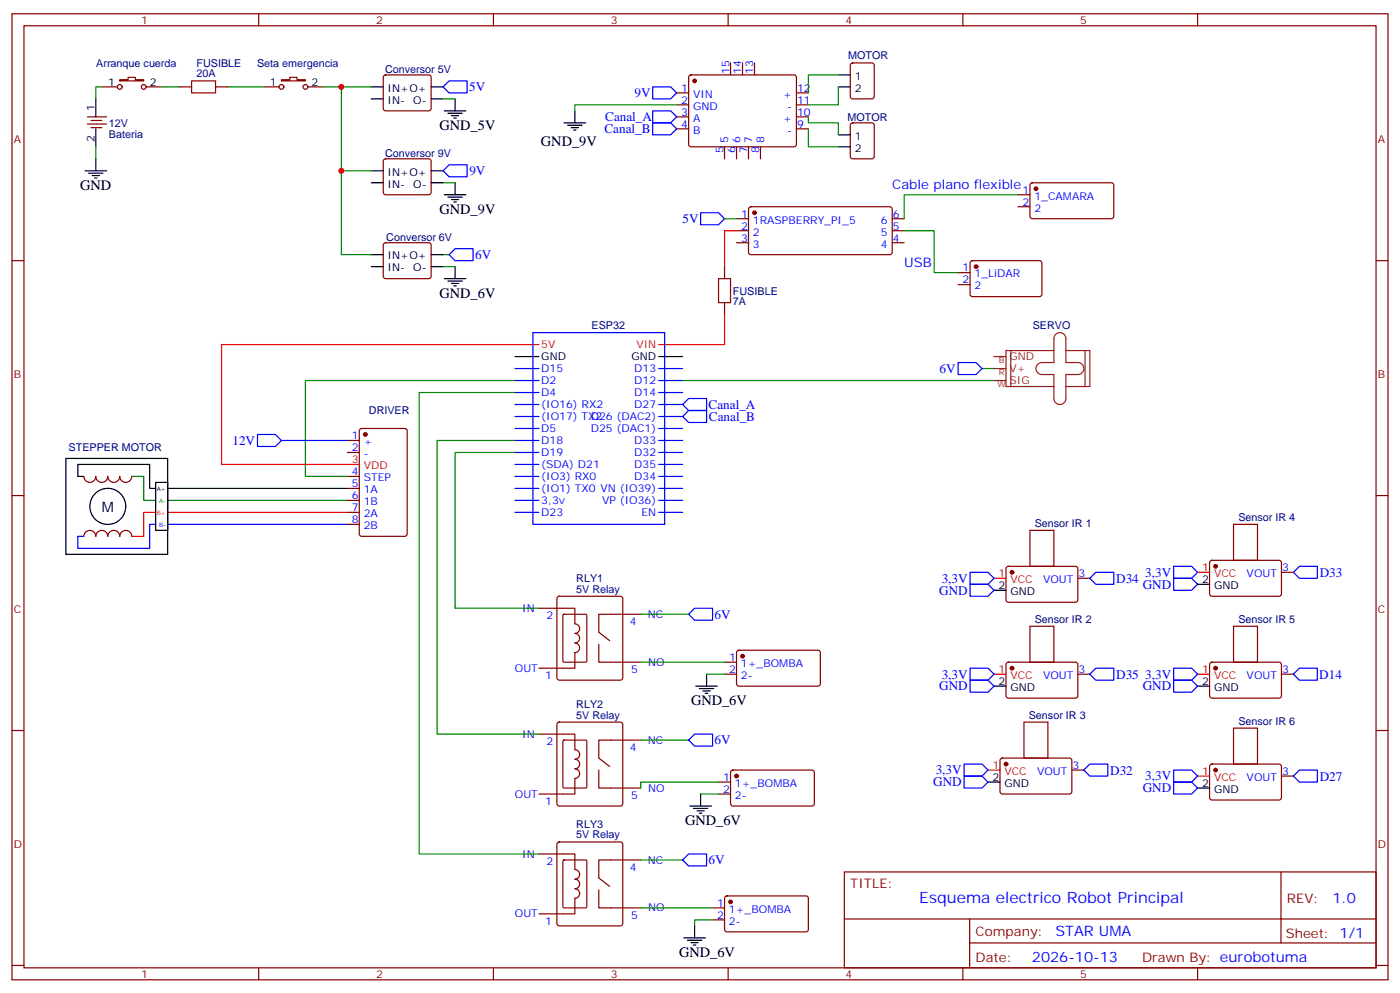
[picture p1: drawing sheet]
<svg xmlns="http://www.w3.org/2000/svg" width="412mm" height="292mm" viewBox="0 0 412 292" stroke-linecap="round" stroke-linejoin="round" font-family="sans-serif">
<g fill="none" stroke="#870000" stroke-width=".35">
<path d="M3.5 4.1h405.4v284.3h-405.4zM7.1 7.6h398.2v277.3h-398.2zM76.2 4.1v3.5M145.3 4.1v3.5M214.5 4.1v3.5M215.2 18.5v3.5M218.7 18.5v3.5M222.2 18.5v3.5M250.7 18.7l.5-.2h5.6l.7 .5v9.4l-.4 .6-5.9 .1-.7-.5v-9.4zM283.6 4.1v3.5M352.8 4.1v3.5M25.8 34.4h5.6"/>
<path d="M25.8 36.5h5.6M26.8 35.5h3.2M26.8 37.6h3.2M30 25.6h4.6M35.3 23.5h2.4v-.7h2.2v.7h2.4v.3h-7zM43 25.6h4.6M52.9 25.6h3.5M63.5 25.6h3.5M77.6 25.6h4.6M82.9 23.5h2.5v-.7h2.1v.7h2.5v.3h-7.1zM90.7 25.6h4.5M113.1 22.3l.5-.3h12.7l.5 .3 .2 .5-.1 9.4-.6 .4h-13l-.4-.7v-9.1z"/>
<path d="M199.3 34.4h3.5M199.3 27.3h3.5M199.3 30.9h3.5M199.3 37.9h3.5M203.1 22.3l.5-.3 30.6 .1 .4 .7-.1 20-.6 .4-30.6-.1-.5-.6v-19.7zM234.6 34.4h3.5M234.6 27.3h3.5M234.6 30.9h3.5M234.6 37.9h3.5M250.7 36.4l.5-.2h5.6l.7 .4v9.4l-.4 .7h-5.9l-.7-.4v-9.4zM113.1 46.9l.5-.2h12.7l.5 .2 .2 .5-.1 9.5-.6 .4h-13l-.4-.7v-9.2zM213.4 43.2v3.5"/>
<path d="M217 43.2v3.5M220.5 43.2v3.5M224 43.2v3.5M299.9 57.3h3.5M303.6 54l.5-.2 23.6 .1 .4 .6-.1 9.5-.6 .4-23.6-.1-.4-.6v-9.2zM3.5 76.7h3.6M113.1 71.6l.5-.2h12.7l.5 .2 .2 .5-.1 9.5-.6 .4h-13l-.4-.7v-9.2zM213.4 78.5v3.5M217 64.4h3.5M217 67.9h3.5M217 71.4h3.5M220.7 61.1l.5-.2h41.2l.4 .7v12.9l-.7 .5-41.2-.1-.4-.6v-12.7z"/>
<path d="M262.8 64.4h3.5M262.8 67.9h3.5M262.8 71.4h3.5M286 76.9l.5-.2 20 .1 .4 .6v9.5l-.7 .4-20-.1-.4-.6v-9.2zM299.9 60.9h3.5M405.3 76.7h3.6M213.4 89.1v3.5M282.2 80.3h3.6M282.2 83.8h3.6M102.3 129.6h3.5M102.3 133.2h3.5M106.1 126.3l.4-.2h12.7l.7 .4v30.7l-.4 .6-13 .1-.6-.5-.1-30.6z"/>
<path d="M3.5 145.9h3.6M38.8 157.9a1.76 1.76 0 0 0-1.8-1.8 1.76 1.76 0 0 0-1.7 1.8 1.76 1.76 0 0 0-1.8-1.8 1.76 1.76 0 0 0-1.8 1.8 1.76 1.76 0 0 0-1.7-1.8 1.76 1.76 0 0 0-1.8 1.8 1.76 1.76 0 0 0-1.7-1.8 1.76 1.76 0 0 0-1.8 1.8M38.8 140.2a1.76 1.76 0 0 1-1.8 1.8 1.76 1.76 0 0 1-1.7-1.8 1.76 1.76 0 0 1-1.8 1.8 1.76 1.76 0 0 1-1.8-1.8 1.76 1.76 0 0 1-1.7 1.8 1.76 1.76 0 0 1-1.8-1.8 1.76 1.76 0 0 1-1.7 1.8 1.76 1.76 0 0 1-1.8-1.8M102.3 140.2h3.5M102.3 143.8h3.5M102.3 147.3h3.5M102.3 150.8h3.5M102.3 154.3h3.5M303.4 156.1h7v10.6h-7zM363.4 154.3h7v10.6h-7zM405.3 145.9h3.6M158.7 179h10.6v4.6a1.41 1.41 0 0 1 1.4 1.4 1.41 1.41 0 0 1-1.4 1.4 1.41 1.41 0 0 1 1.4 1.5 1.41 1.41 0 0 1-1.4 1.4 1.41 1.41 0 0 1 1.4 1.4 1.41 1.41 0 0 1-1.4 1.4v4.6h-10.6"/>
<path d="M164.3 175.7l.4-.2h18l.5 .2 .2 .5v23.3l-.2 .5-.5 .2h-18l-.5-.2-.2-.5v-23.3zM296.6 166.9l.4-.2h20.1l.4 .7-.1 9.4-.6 .5-20-.1-.5-.6v-9.2zM317.5 170.2h3.5M356.5 165.1l.5-.2 20 .1 .5 .6-.1 9.5-.6 .4-20.1-.1-.4-.6v-9.2zM377.5 168.5h3.5M176.4 189.6v5.3h12.3M188.7 180.8h-12.3v5.3l3.2 2.5M213.4 194.9h3.6M213.4 198.4h3.6M217.2 191.6l.5-.2h23.5l.5 .7-.1 9.4-.7 .5-23.5-.1-.4-.6v-9.2zM296.6 195.1l.4-.2 20.1 .1 .4 .6-.1 9.5-.6 .4-20-.1-.5-.6v-9.2zM303.4 184.3h7v10.6h-7z"/>
<path d="M317.5 198.4h3.5M356.5 195.1l.5-.2 20 .1 .5 .6-.1 9.5-.6 .4-20.1-.1-.4-.6v-9.2zM363.4 184.3h7v10.6h-7zM377.5 198.4h3.5M3.5 215h3.6M158.7 216.1h10.6v4.6a1.41 1.41 0 0 1 1.4 1.4 1.41 1.41 0 0 1-1.4 1.4 1.41 1.41 0 0 1 1.4 1.4 1.41 1.41 0 0 1-1.4 1.4 1.41 1.41 0 0 1 1.4 1.4 1.41 1.41 0 0 1-1.4 1.4v4.6h-10.6M164.3 212.8l.4-.3h18l.5 .3 .2 .5v23.2l-.2 .5-.5 .2h-18l-.5-.2-.2-.5v-23.2zM188.7 217.8h-12.3v5.3l3.2 2.5M301.6 212.5h7.1v10.6h-7.1zM363.4 214.3h7v10.6h-7zM405.3 215h3.6M176.4 226.7v5.3h12.3"/>
<path d="M211.7 233.7h3.5M211.7 230.2h3.5M215.4 226.9l.5-.2h23.6l.4 .7-.1 9.4-.6 .4h-23.6l-.4-.7v-9.1zM294.8 223.3l.5-.2 20 .1 .4 .6v9.5l-.7 .4-20-.1-.4-.6v-9.2zM315.7 226.7h3.6M356.5 225.1l.5-.2 20 .1 .5 .6-.1 9.4-.6 .5-20.1-.1-.4-.6v-9.2zM377.5 228.4h3.5M158.7 251.4h10.6v4.5a1.41 1.41 0 0 1 1.4 1.5 1.41 1.41 0 0 1-1.4 1.4 1.41 1.41 0 0 1 1.4 1.4 1.41 1.41 0 0 1-1.4 1.4 1.41 1.41 0 0 1 1.4 1.4 1.41 1.41 0 0 1-1.4 1.4v4.6h-10.6M164.3 248l.4-.2h18l.5 .2 .2 .5v23.3l-.2 .5-.5 .2h-18l-.5-.2-.2-.5v-23.3zM188.7 253.1h-12.3v5.3l3.2 2.5M248.7 256.6h156.6v28.3h-156.6zM377.3 256.7v20.8"/>
<path d="M176.4 261.9v5.3h12.3M209.9 267.2h3.5M209.9 270.8h3.5M213.7 263.9l.4-.2 23.6 .1 .4 .6v9.5l-.7 .4-23.5-.1-.5-.6v-9.2zM248.7 270.5h156.5M285.6 277.5h119.6M285.6 270.5v14.1M3.5 284.2h3.6M76.2 284.9v3.5M145.3 284.9v3.5M214.5 284.9v3.5M283.6 284.9v3.5"/>
<path d="M352.8 284.9v3.5M405.3 284.2h3.6"/>
<circle cx="35.3" cy="25.6" r=".71"/>
<circle cx="42.3" cy="25.6" r=".71"/>
<circle cx="82.9" cy="25.6" r=".71"/>
<circle cx="90" cy="25.6" r=".71"/>
</g>
<g fill="none" stroke="#000" stroke-width=".35">
<path d="M28.2 29.1v5.3M28.2 37.9v5.3M109.4 25.6h3.5M109.4 29.1h3.5M127 25.6h3.5M127 29.1h3.5M130.9 32.6h6.3M131.9 33.3h4.3M133 34h2.1M133.7 34.7h.7M134.1 29.1v3.5M166.2 36.2h6.3"/>
<path d="M167.2 36.9h4.2M168.3 37.6h2.1M169 38.3h.7M169.3 32.6v3.6M246.9 25.6h3.6M246.9 22h3.6M246.9 39.7h3.6M25 50.3h6.4M26.1 51h4.2M27.2 51.7h2.1M27.9 52.4h.7M28.2 46.7v3.6"/>
<path d="M109.4 50.3h3.5M109.4 53.8h3.5M127 50.3h3.5M127 53.8h3.5M130.9 57.3h6.3M131.9 58h4.3M133 58.7h2.1M133.7 59.4h.7M134.1 53.8v3.5M246.9 43.2h3.6M109.4 75h3.5M109.4 78.5h3.5"/>
<path d="M127 75h3.5M127 78.5h3.5M134.1 78.5v3.5M130.9 82h6.3M131.9 82.7h4.3M133 83.4h2.1M133.7 84.1h.7M151.7 105h7M194 105h7.1M19.4 134.9h30v28.3h-30zM24.7 140.2h-1.8v-3.5h21.2v7.1h1.8M45.9 142h3.5v14.1h-3.5z"/>
<path d="M49.4 143.8h52.9M292.8 173.7h3.5M352.8 172h3.5M208.1 198.4v3.6M205 202h6.3M206 202.7h4.3M207.1 203.4h2.1M207.8 204.1h.7M292.8 202h3.5M352.8 202h3.5M203.2 237.2h6.3M204.3 237.9h4.2"/>
<path d="M205.3 238.7h2.1M206 239.4h.7M206.4 233.7v3.5M291 230.2h3.6M352.8 232h3.5M201.4 276h6.4M202.5 276.8h4.2M203.6 277.5h2.1M204.3 278.2h.7M204.6 272.5v3.5"/>
<circle cx="31.7" cy="149" r="5.3"/>
</g>
<g fill="none" stroke="#00f" stroke-width=".35">
<path d="M130.5 25.6l1.8-1.8h5.3v3.5h-5.3zM192.3 25.6h5.3l1.7 1.7-1.7 1.8h-5.3zM192.3 32.6h5.3l1.7 1.8-1.7 1.8h-5.3zM192.3 36.2h5.3l1.7 1.7-1.7 1.8h-5.3zM130.5 50.3l1.8-1.8h5.3v3.5h-5.3zM132.3 75l1.8-1.8h5.2v3.5h-5.2zM206.4 62.6h5.3l1.7 1.8-1.7 1.7h-5.3zM157 97.9h38.8v56.4h-38.8zM151.7 119.1h7M151.7 115.5h7M151.7 108.5h7M151.7 112h7"/>
<path d="M194 119.1h7.1M194 115.5h7.1M194 108.5h7.1M194 112h7.1M201.1 119.1l1.7-1.8h5.3v3.5h-5.3zM282.2 106.7h5.3l1.8 1.8-1.8 1.7h-5.3zM75.8 127.9h5.3l1.8 1.7-1.8 1.8h-5.3zM82.9 129.6h19.4M151.7 136.7h7M151.7 133.2h7M151.7 129.6h7M151.7 126.1h7"/>
<path d="M151.7 122.6h7M194 136.7h7.1M194 133.2h7.1M194 129.6h7.1M194 126.1h7.1M194 122.6h7.1M201.1 122.6l1.7-1.8h5.3v3.6h-5.3zM45.9 154.3h-1.8v7.1h-21.2v-3.5h1.8M49.4 154.3h52.9M151.7 150.8h7M151.7 147.3h7M151.7 143.8h7"/>
<path d="M151.7 140.2h7M194 150.8h7.1M194 147.3h7.1M194 143.8h7.1M194 140.2h7.1M285.8 168.5h5.2l1.8 1.7-1.8 1.8h-5.2zM285.8 172h5.2l1.8 1.7-1.8 1.8h-5.2zM322.8 168.5h5.3v3.5h-5.3l-1.8-1.8zM345.7 166.7h5.3l1.8 1.8-1.8 1.7h-5.3zM345.7 170.2h5.3l1.8 1.8-1.8 1.7h-5.3zM381 168.5l1.8-1.8h5.3v3.5h-5.3zM202.8 180.8l1.8-1.8h5.3v3.6h-5.3z"/>
<path d="M285.8 196.7h5.2l1.8 1.7-1.8 1.8h-5.2zM321 198.4l1.8-1.7h5.3v3.5h-5.3zM345.7 196.7h5.3l1.8 1.7-1.8 1.8h-5.3zM381 198.4l1.8-1.7h5.3v3.5h-5.3zM202.8 217.8l1.8-1.7h5.3v3.5h-5.3zM285.8 200.2h5.2l1.8 1.8-1.8 1.7h-5.2zM345.7 200.2h5.3l1.8 1.8-1.8 1.7h-5.3zM284 228.4h5.3l1.7 1.8-1.7 1.8h-5.3zM284 224.9h5.3l1.7 1.8-1.7 1.7h-5.3zM319.3 226.7l1.7-1.8h5.3v3.5h-5.3zM345.7 230.2h5.3l1.8 1.8-1.8 1.7h-5.3zM345.7 226.7h5.3l1.8 1.7-1.8 1.8h-5.3z"/>
<path d="M381 228.4l1.8-1.7h5.3v3.5h-5.3zM201.1 253.1l1.7-1.7h5.3v3.5h-5.3z"/>
</g>
<path d="M217 67.9h-3.6v10.6M213.4 92.6v8.8h-19.4M158.7 101.4h-93.4v35.3h40.5M45.9 150.8h-3.6v7.1h-3.5M49.4 150.8h52.9M292.8 170.2h3.5M352.8 168.5h3.5M292.8 198.4h3.5M352.8 198.4h3.5M291 226.7h3.6M352.8 228.4h3.5" fill="none" stroke="#f00" stroke-width=".35"/>
<g fill="#870000" stroke="#870000" stroke-width=".35">
<circle cx="222.2" cy="62.6" r=".53"/>
<circle cx="204.6" cy="23.8" r=".53"/>
<circle cx="218.7" cy="193.1" r=".53"/>
<circle cx="217" cy="228.4" r=".53"/>
<circle cx="215.2" cy="265.5" r=".53"/>
<circle cx="107.6" cy="127.9" r=".53"/>
<circle cx="305.2" cy="55.6" r=".53"/>
<circle cx="287.5" cy="78.5" r=".53"/>
<circle cx="298.1" cy="196.7" r=".53"/>
<circle cx="296.3" cy="224.9" r=".53"/>
<circle cx="298.1" cy="168.5" r=".53"/>
<circle cx="358.1" cy="166.7" r=".53"/>
<circle cx="358.1" cy="196.7" r=".53"/>
<circle cx="358.1" cy="226.7" r=".53"/>
</g>
<g fill="none" stroke="#008700" stroke-width=".35">
<path d="M30 25.6h-1.8v3.5M47.6 25.6h5.3M67 25.6h10.6M95.2 25.6h14.2M100.5 25.6v49.4h8.9M130.5 29.1h3.6M199.3 30.9h-30v1.7M238.1 34.4v1.8h8.8v3.5M238.1 37.9v5.3h8.8M246.9 22h-8.8v5.3M246.9 25.6v5.3h-8.8M28.2 43.2v3.5"/>
<path d="M100.5 50.3h8.9M130.5 53.8h3.6M299.9 57.3h-33.6v7.1M130.5 75h1.8M130.5 78.5h3.6M213.4 64.4h3.6M266.3 67.9h8.9v12.4h7M151.7 115.5h-28.2v135.9h35.2M151.7 112h-61.7v28.2h12.3M201.1 112h91.7M289.3 108.5h3.5M151.7 133.2h-17.6v45.8h24.6"/>
<path d="M151.7 129.6h-22.9v86.5h29.9M51.2 147.3h51.1M188.7 194.9h24.7M188.7 180.8h14.1M208.1 198.4h5.3M188.7 217.8h14.1M206.4 233.7h5.3M211.7 230.2h-23v1.8M188.7 253.1h12.4M188.7 267.2h21.2M209.9 270.8h-5.3v1.7"/>
</g>
<path d="M165.9 181l.3-.2h6.3l.3 .2 .1 13.6-.2 .3h-6.5l-.3-.2zM165.9 218l.3-.2h6.3l.3 .2 .1 13.6-.2 .3-6.5 .1-.3-.2zM165.9 253.3l.3-.2h6.3l.3 .2 .1 13.6-.2 .3h-6.5l-.3-.2z" fill="none" stroke="#870f00" stroke-width=".35"/>
<path d="M38.8 140.2h3.5v7.1h3.6M49.4 147.3h1.8" fill="none" stroke="#060" stroke-width=".35"/>
<path d="M311 98.4a1.76 1.76 0 0 1 1.9-.4 1.76 1.76 0 0 1 1.1 1.7v7h3.5a1.76 1.76 0 0 1 1.8 1.8 1.76 1.76 0 0 1-1.8 1.7h-3.5v7.1a1.76 1.76 0 0 1-1.8 1.8 1.76 1.76 0 0 1-1.8-1.8v-7.1h-3.5a1.76 1.76 0 0 1-1.7-1.7 1.76 1.76 0 0 1 1.7-1.8h3.5v-7zM292.8 112h3.5M292.8 108.5h3.5M292.8 105h3.5M297.7 103.2v10.6M310.4 103.2h-14.1v10.6h14.1M314 103.2h7v10.6h-7M319.6 103.2v10.6" fill="none" stroke="#8c2424" stroke-width=".35"/>
<path d="M56.4 23.8h7.1v3.5h-7.1zM211.7 82h3.5v7.1h-3.5z" fill="none" stroke="#a10000" stroke-width=".35"/>
<g fill="#c00">
<circle cx="100.5" cy="25.6" r=".88"/>
<circle cx="100.5" cy="50.3" r=".88"/>
</g>
<text font-size="4.6" fill="#00f" x="270.8" y="265.7">Esquema electrico Robot Principal</text>
<g font-size="4.2">
<text x="129.5" y="38.3">GND_5V</text>
<text x="159.3" y="42.9">GND_9V</text>
<text x="23.6" y="55.9">GND</text>
<text x="129.5" y="63">GND_9V</text>
<text x="129.5" y="87.7">GND_6V</text>
<text x="30" y="150.8">M</text>
<text x="203.6" y="207.6">GND_6V</text>
<text x="201.8" y="242.9">GND_6V</text>
<text x="200" y="281.7">GND_6V</text>
</g>
<g font-size="4.2" fill="#00f">
<text x="392.5" y="265.9">1.0</text>
<text x="310.9" y="275.5">STAR UMA</text>
<text x="304" y="283.3">2026-10-13</text>
</g>
<g font-size="3.9" fill="#00f">
<text x="138.2" y="26.8">5V</text>
<text x="186.9" y="28.6">9V</text>
<text x="178.3" y="35.6">Canal_A</text>
<text x="178.1" y="39.2">Canal_B</text>
<text x="138.3" y="51.6">9V</text>
<text x="262.8" y="55.6">Cable plano flexible</text>
<text x="201.1" y="65.7">5V</text>
<text x="140" y="76.2">6V</text>
<text x="266.3" y="78.5">USB</text>
<text x="276.8" y="109.7">6V</text>
<text x="208.7" y="120.3">Canal_A</text>
<text x="208.8" y="123.8">Canal_B</text>
<text x="68.5" y="130.9">12V</text>
<text x="277.4" y="171.5">3,3V</text>
<text x="328.8" y="171.5">D34</text>
<text x="336.6" y="173.2">GND</text>
<text x="337.4" y="169.7">3,3V</text>
<text x="388.8" y="169.8">D33</text>
<text x="276.7" y="175">GND</text>
<text x="210.5" y="182.1">6V</text>
<text x="276.7" y="203.2">GND</text>
<text x="277.4" y="199.7">3,3V</text>
<text x="328.8" y="199.7">D35</text>
<text x="336.6" y="203.2">GND</text>
<text x="337.4" y="199.7">3,3V</text>
<text x="388.6" y="199.8">D14</text>
<text x="210.5" y="219.1">6V</text>
<text x="275.6" y="227.9">3,3V</text>
<text x="274.9" y="231.5">GND</text>
<text x="327" y="228">D32</text>
<text x="336.6" y="233.2">GND</text>
<text x="337.4" y="229.7">3,3V</text>
<text x="388.8" y="229.8">D27</text>
<text x="208.7" y="254.3">6V</text>
</g>
<g font-size="3.9" fill="#800">
<text x="250.5" y="261.2">TITLE:</text>
<text x="379.1" y="265.9">REV:</text>
<text x="287.4" y="275.4">Company:</text>
<text x="378.7" y="276">Sheet: 1/1</text>
<text x="287.4" y="283.1">Date:</text>
<text x="336.4" y="283.2">Drawn By: eurobotuma</text>
</g>
<g font-size="3.2" fill="#800">
<text x="41.6" y="7.1">1</text>
<text x="110.8" y="7.1">2</text>
<text x="179.9" y="7.1">3</text>
<text x="249.1" y="7.1">4</text>
<text x="318.2" y="7.1">5</text>
<text x="4.1" y="42.2">A</text>
<text x="405.9" y="42.2">A</text>
<text x="4.1" y="111.3">B</text>
<text x="405.9" y="111.3">B</text>
<text x="4.1" y="180.4">C</text>
<text x="405.9" y="180.4">C</text>
<text x="4.1" y="249.6">D</text>
<text x="405.9" y="249.6">D</text>
<text x="41.6" y="287.9">1</text>
<text x="110.8" y="287.9">2</text>
<text x="179.9" y="287.9">3</text>
<text x="249.1" y="287.9">4</text>
<text x="318.2" y="287.9">5</text>
</g>
<g font-size="3.2" fill="#000080">
<text x="249.9" y="17.5">MOTOR</text>
<text x="28.4" y="19.7">Arranque cuerda</text>
<text x="57.9" y="22.8">20A</text>
<text x="57.9" y="19.7">FUSIBLE</text>
<text x="75.7" y="19.6">Seta emergencia</text>
<text x="113.4" y="21.4">Conversor 5V</text>
<text x="249.7" y="35.5">MOTOR</text>
<text x="32.1" y="40.5">Bateria</text>
<text x="32.1" y="37.3">12V</text>
<text x="113.4" y="46.1">Conversor 9V</text>
<text x="113.8" y="70.8">Conversor 6V</text>
<text x="215.9" y="89.8">7A</text>
<text x="215.9" y="86.8">FUSIBLE</text>
<text x="174.3" y="96.8">ESP32</text>
<text x="304.2" y="96.8">SERVO</text>
<text x="108.7" y="121.8">DRIVER</text>
<text x="20.2" y="132.6">STEPPER MOTOR</text>
<text x="304.8" y="155">Sensor IR 1</text>
<text x="364.8" y="153.3">Sensor IR 4</text>
<text x="169.8" y="171.4">RLY1</text>
<text x="169.8" y="174.4">5V Relay</text>
<text x="304.8" y="183.3">Sensor IR 2</text>
<text x="364.8" y="183.3">Sensor IR 5</text>
<text x="169.8" y="208.4">RLY2</text>
<text x="169.8" y="211.5">5V Relay</text>
<text x="303" y="211.5">Sensor IR 3</text>
<text x="364.8" y="213.3">Sensor IR 6</text>
<text x="169.8" y="243.7">RLY3</text>
<text x="169.8" y="246.8">5V Relay</text>
</g>
<g font-size="3.2" fill="#00f">
<text x="214.8" y="21.9" transform="rotate(-90 214.8 21.9)">15</text>
<text x="218.4" y="21.9" transform="rotate(-90 218.4 21.9)">14</text>
<text x="221.9" y="21.9" transform="rotate(-90 221.9 21.9)">13</text>
<text x="200.7" y="27">1</text>
<text x="204.2" y="28.8">VIN</text>
<text x="230.7" y="28.8">+</text>
<text x="234.8" y="27">12</text>
<text x="200.7" y="30.5">2</text>
<text x="200.7" y="34">3</text>
<text x="204.2" y="32.3">GND</text>
<text x="204.2" y="35.8">A</text>
<text x="230.7" y="35.8">+</text>
<text x="231.8" y="32.3">-</text>
<text x="234.8" y="34">10</text>
<text x="234.8" y="30.5">11</text>
<text x="200.7" y="37.6">4</text>
<text x="204.2" y="39.3">B</text>
<text x="231.8" y="39.3">-</text>
<text x="234.8" y="37.6">9</text>
<text x="213.1" y="45.1" transform="rotate(-90 213.1 45.1)">5</text>
<text x="214.5" y="42.2" transform="rotate(-90 214.5 42.2)">5</text>
<text x="216.6" y="45.1" transform="rotate(-90 216.6 45.1)">6</text>
<text x="218" y="42.2" transform="rotate(-90 218 42.2)">6</text>
<text x="220.1" y="45.1" transform="rotate(-90 220.1 45.1)">7</text>
<text x="221.5" y="42.2" transform="rotate(-90 221.5 42.2)">7</text>
<text x="223.7" y="45.1" transform="rotate(-90 223.7 45.1)">8</text>
<text x="225.1" y="42.2" transform="rotate(-90 225.1 42.2)">8</text>
<text x="301.2" y="57">1</text>
<text x="304.7" y="58.7">1_CAMARA</text>
<text x="218.3" y="64">1</text>
<text x="221.8" y="65.8">1RASPBERRY_PI_5</text>
<text x="259.5" y="65.8">6</text>
<text x="263" y="64">6</text>
<text x="301.2" y="60.5">2</text>
<text x="304.7" y="62.3">2</text>
<text x="218.3" y="67.6">2</text>
<text x="218.3" y="71.1">3</text>
<text x="221.8" y="69.3">2</text>
<text x="259.5" y="69.3">5</text>
<text x="263" y="71.1">4</text>
<text x="263" y="67.6">5</text>
<text x="221.8" y="72.8">3</text>
<text x="259.5" y="72.8">4</text>
<text x="283.6" y="79.9">1</text>
<text x="283.6" y="83.4">2</text>
<text x="287.1" y="81.7">1_LiDAR</text>
<text x="287.1" y="85.2">2</text>
<text x="159.5" y="113.1">D2</text>
<text x="159.5" y="109.5">D15</text>
<text x="186.8" y="109.5">D13</text>
<text x="186.8" y="113.1">D12</text>
<text x="159.5" y="116.6">D4</text>
<text x="186.8" y="116.6">D14</text>
<text x="159.5" y="120.1">(IO16) RX2</text>
<text x="159.5" y="123.6">(IO17) TX2</text>
<text x="174" y="123.6">D26 (DAC2)</text>
<text x="186.8" y="120.1">D27</text>
<text x="103.6" y="129.3">1</text>
<text x="107.1" y="131.1">+</text>
<text x="159.5" y="127.2">D5</text>
<text x="159.5" y="130.7">D18</text>
<text x="174" y="127.2">D25 (DAC1)</text>
<text x="186.8" y="130.7">D33</text>
<text x="103.6" y="132.8">2</text>
<text x="107.1" y="134.6">-</text>
<text x="159.5" y="134.2">D19</text>
<text x="159.5" y="137.8">(SDA) D21</text>
<text x="186.8" y="137.8">D35</text>
<text x="186.8" y="134.2">D32</text>
<text x="103.6" y="139.9">4</text>
<text x="103.6" y="143.4">5</text>
<text x="107.1" y="141.6">STEP</text>
<text x="159.5" y="141.3">(IO3) RX0</text>
<text x="186.8" y="141.3">D34</text>
<text x="103.6" y="146.9">6</text>
<text x="107.1" y="145.2">1A</text>
<text x="107.1" y="148.7">1B</text>
<text x="159.5" y="144.8">(IO1) TX0 VN (IO39)</text>
<text x="159.5" y="148.3">3,3v</text>
<text x="177.4" y="148.3">VP (IO36)</text>
<text x="103.6" y="150.5">7</text>
<text x="103.6" y="154">8</text>
<text x="107.1" y="152.2">2A</text>
<text x="107.1" y="155.8">2B</text>
<text x="159.5" y="151.9">D23</text>
<text x="188.9" y="151.9">EN</text>
<text x="307.3" y="171.6">VOUT</text>
<text x="317.7" y="169.9">3</text>
<text x="367.2" y="169.9">VOUT</text>
<text x="377.6" y="168.1">3</text>
<text x="153.8" y="180.1">IN</text>
<text x="161" y="182.2">2</text>
<text x="185.6" y="184">4</text>
<text x="190.8" y="181.9">NC</text>
<text x="151.7" y="197.7">OUT</text>
<text x="190.9" y="196">NO</text>
<text x="214.8" y="194.6">1</text>
<text x="218.3" y="196.3">1+_BOMBA</text>
<text x="160.6" y="199.8">1</text>
<text x="185.9" y="198.1">5</text>
<text x="214.8" y="198.1">2</text>
<text x="218.3" y="199.8">2-</text>
<text x="307.3" y="199.8">VOUT</text>
<text x="317.7" y="198.1">3</text>
<text x="367.2" y="199.8">VOUT</text>
<text x="377.6" y="198.1">3</text>
<text x="153.8" y="217.1">IN</text>
<text x="161" y="219.3">2</text>
<text x="185.6" y="221">4</text>
<text x="190.8" y="218.9">NC</text>
<text x="315.9" y="226.3">3</text>
<text x="190.9" y="233">NO</text>
<text x="213" y="229.8">1</text>
<text x="213" y="233.4">2</text>
<text x="216.5" y="231.6">1+_BOMBA</text>
<text x="305.5" y="228.1">VOUT</text>
<text x="367.2" y="229.8">VOUT</text>
<text x="377.6" y="228.1">3</text>
<text x="151.7" y="234.8">OUT</text>
<text x="160.6" y="236.9">1</text>
<text x="185.9" y="235.1">5</text>
<text x="216.5" y="235.1">2-</text>
<text x="153.8" y="252.4">IN</text>
<text x="161" y="254.5">2</text>
<text x="185.6" y="256.3">4</text>
<text x="190.8" y="254.2">NC</text>
<text x="190.9" y="268.3">NO</text>
<text x="211.2" y="266.9">1</text>
<text x="214.7" y="268.6">1+_BOMBA</text>
<text x="151.7" y="270.1">OUT</text>
<text x="160.6" y="272.2">1</text>
<text x="185.9" y="270.4">5</text>
<text x="211.2" y="270.4">2</text>
<text x="214.7" y="272.2">2-</text>
</g>
<g font-size="3.2">
<text x="251.8" y="23.5">1</text>
<text x="31.8" y="25.2">1</text>
<text x="44.1" y="25.2">2</text>
<text x="79.5" y="25.2">1</text>
<text x="91.7" y="25.2">2</text>
<text x="114.2" y="27">IN+O+</text>
<text x="251.8" y="27">2</text>
<text x="27.9" y="32.6" transform="rotate(-90 27.9 32.6)">1</text>
<text x="114.2" y="30.5">IN-</text>
<text x="121.8" y="30.5">O-</text>
<text x="27.9" y="41.7" transform="rotate(-90 27.9 41.7)">2</text>
<text x="251.8" y="41.1">1</text>
<text x="251.8" y="44.6">2</text>
<text x="114.2" y="51.7">IN+O+</text>
<text x="114.2" y="55.2">IN-</text>
<text x="121.8" y="55.2">O-</text>
<text x="114.2" y="76.4">IN+O+</text>
<text x="114.2" y="79.9">IN-</text>
<text x="121.8" y="79.9">O-</text>
<text x="159.5" y="106">GND</text>
<text x="186" y="106">GND</text>
<text x="294.1" y="173.4">2</text>
<text x="354.1" y="171.6">2</text>
<text x="357.6" y="173.4">GND</text>
<text x="297.6" y="175.2">GND</text>
<text x="294.1" y="201.6">2</text>
<text x="297.6" y="203.4">GND</text>
<text x="354.1" y="201.6">2</text>
<text x="357.6" y="203.4">GND</text>
<text x="292.4" y="229.8">2</text>
<text x="295.9" y="231.6">GND</text>
<text x="354.1" y="231.6">2</text>
<text x="357.6" y="233.4">GND</text>
</g>
<g font-size="3.2" fill="#f00">
<text x="159.5" y="102.5">5V</text>
<text x="187.4" y="102.5">VIN</text>
<text x="103.6" y="136.3">3</text>
<text x="107.1" y="138.1">VDD</text>
<text x="294.1" y="169.9">1</text>
<text x="297.6" y="171.6">VCC</text>
<text x="354.1" y="168.1">1</text>
<text x="357.6" y="169.9">VCC</text>
<text x="294.1" y="198.1">1</text>
<text x="297.6" y="199.8">VCC</text>
<text x="354.1" y="198.1">1</text>
<text x="357.6" y="199.8">VCC</text>
<text x="292.4" y="226.3">1</text>
<text x="295.9" y="228.1">VCC</text>
<text x="354.1" y="228.1">1</text>
<text x="357.6" y="229.8">VCC</text>
</g>
<g font-size="3.2" fill="#8d2323">
<text x="297.4" y="106">GND</text>
<text x="297.4" y="113.1">SIG</text>
<text x="297.4" y="109.5">V+</text>
</g>
<g font-size="2.5" fill="#8d2323">
<text x="294.2" y="106.7">B</text>
<text x="293.9" y="113.8">W</text>
<text x="294.2" y="110.2">R</text>
</g>
<text font-size="1.8" x="46.2" y="144.5">A+</text>
<text font-size="1.8" fill="#060" x="46.9" y="148">A-</text>
<text font-size="1.8" fill="#f00" x="46.2" y="151.5">B+</text>
<text font-size="1.8" fill="#00f" x="46.9" y="155">B-</text>
</svg>
